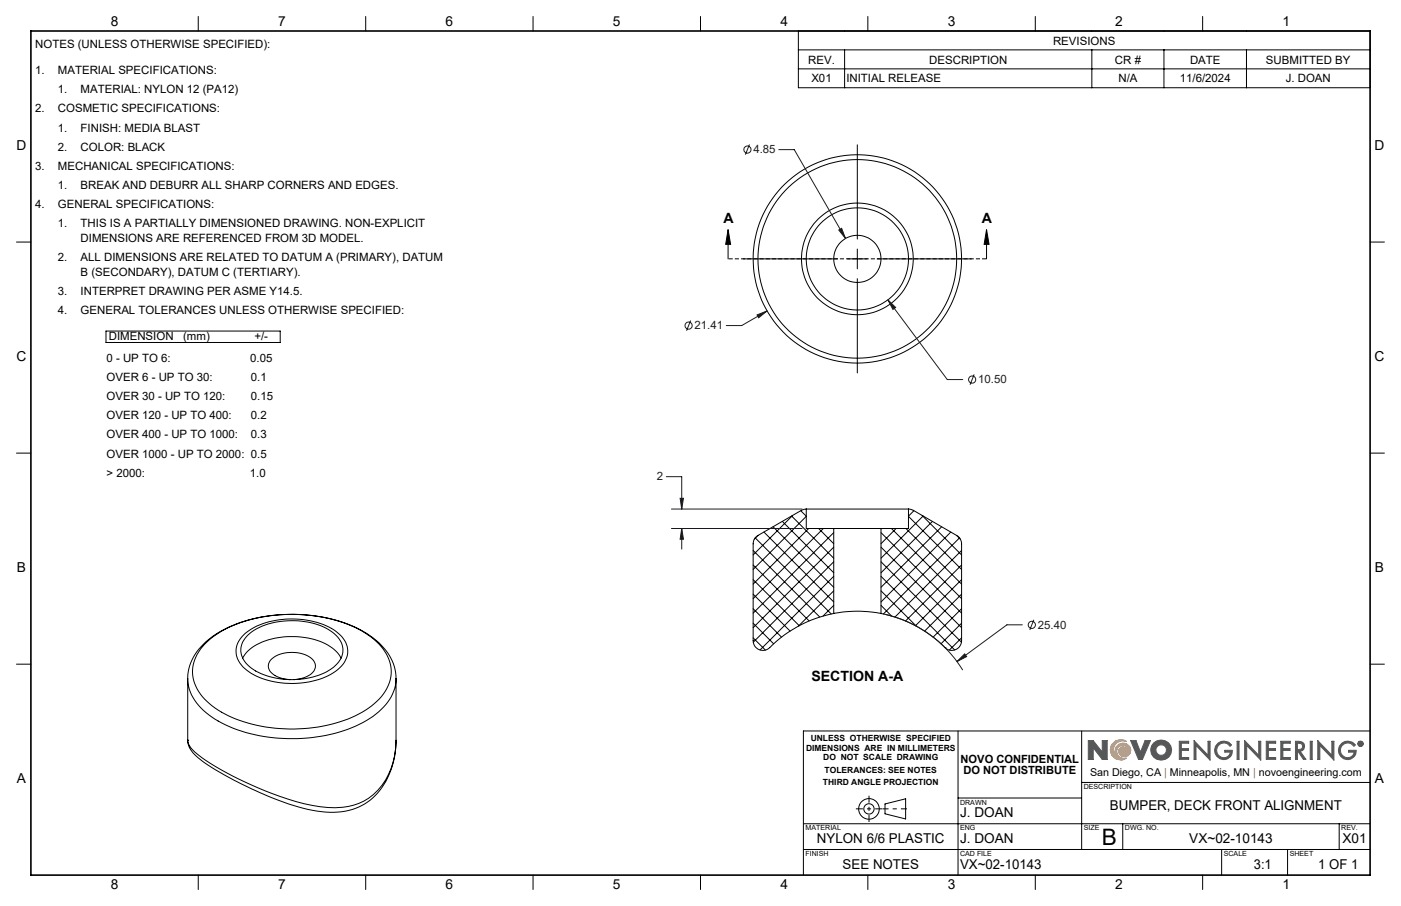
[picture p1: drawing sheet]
<svg xmlns="http://www.w3.org/2000/svg" width="432mm" height="279mm" viewBox="0 0 432 279" stroke-linecap="round" stroke-linejoin="round" font-family="sans-serif">
<g fill="none" stroke="#000" stroke-width=".31">
<path d="M61.1 5.1v4.5M112.7 5.1v4.5M164.3 5.1v4.5M215.9 5.1v4.5M267.5 5.1v4.5M319.1 5.1v4.5M370.7 5.1v4.5M5.1 74.6h4.4M422.3 74.6h4.4M5.1 139.7h4.4M422.3 139.7h4.4M244 159.1l13 13.1"/>
<path d="M244.3 159l-12.2 12.1M246.8 157.5l1.7 1.7M248.5 157l-1.5 .4-13.4 7.7a2.94 2.94 0 0 0-1.5 2.6v29.9a3 3 0 0 0 1.9 2.7 3 3 0 0 0 3.2-.6 38.1 38.1 0 0 1 19.8-10.5M248.5 157h31.5M248.5 159.2l-16.4 16.4M248.5 157v6h8.5M280 157l1.5 .4 13.4 7.7a3.1 3.1 0 0 1 1.5 2.6v29.9a3 3 0 0 1-1.9 2.7 3 3 0 0 1-3.2-.6M280 159.2l16.4 16.4M280 157v6h-8.5M281.7 157.5l-1.7 1.7M284.2 159l12.2 12.1M284.5 159.1l-13 13.1"/>
<path d="M232.1 178.8l14.2 14.2M232.1 174.2l17.3 17.3M232.1 169.8l20.6 20.5M232.8 165.9l23.4 23.4M233.7 165.1l-1.2 1.2M235.4 164.1l21.6 21.5M238.3 162.5l18.7 18.6M241.1 160.8l15.9 15.8M249.2 163l-17.1 17.1M252.3 163l4.7 4.7M253.8 163l-21.7 21.6M256.8 163l.2 .2"/>
<path d="M257 163h14.5M257 164.3l-24.9 24.8M257 168.7l-24.9 24.9M257 173.2l-24.8 24.8M257 177.7l-22.8 22.7M257 163v26.2M271.5 177.7l22.8 22.7M271.5 173.2l24.8 24.8M271.5 168.7l24.9 24.9M271.5 164.3l24.9 24.8M271.5 163v26.2M271.7 163l-.2 .2"/>
<path d="M274.7 163l21.7 21.6M276.2 163l-4.7 4.7M279.2 163l17.2 17.1M287.4 160.8l-15.9 15.8M290.2 162.5l-18.7 18.6M293.1 164.1l-21.6 21.5M294.8 165.1l1.2 1.2M295.7 165.9l-23.4 23.4M296.4 169.8l-20.6 20.5M296.4 174.2l-17.3 17.3M296.4 178.8l-14.2 14.2M63.1 198.6a35.2 35.2 0 0 1 21.8-8.9 45.2 45.2 0 0 1 27.7 5.6 14.6 14.6 0 0 1 8 12.3 14.5 14.5 0 0 1-7 10.8 44.9 44.9 0 0 1-28.7 6.2 36 36 0 0 1-21.1-8.3 11.6 11.6 0 0 1-.7-17.7z"/>
<path d="M75 195.9a22.7 22.7 0 0 1 17.5-4.9 18.7 18.7 0 0 1 13.3 5.9 6.6 6.6 0 0 1-1.7 9.6 25.1 25.1 0 0 1-20.4 3.6 14.5 14.5 0 0 1-10.5-6.9 6.4 6.4 0 0 1 1.8-7.3zM76 196.3a20.4 20.4 0 0 1 15.8-4.8 17 17 0 0 1 12.8 5.6 6 6 0 0 1-1.8 8.7 23.8 23.8 0 0 1-21.5 2.3 9.5 9.5 0 0 1-7.1-7.2 6.2 6.2 0 0 1 1.8-4.6zM232.1 196.7l3.8 3.8M232.1 192.2l6.3 6.3M232.1 187.7l8.8 8.8M232.1 183.2l11.4 11.4M257 189.2a37.9 37.9 0 0 1 14.5 0M257 182.2l-10.9 10.9M257 186.7l-3.3 3.3M271.5 189.2a38.3 38.3 0 0 1 19.8 10.5M271.5 186.7l3.3 3.3M271.5 182.2l10.9 10.9"/>
<path d="M291.3 199.7h.1M296.4 183.2l-11.4 11.4M296.4 187.7l-8.8 8.8M296.4 192.2l-6.4 6.3M296.4 196.7l-3.8 3.8M5.1 204.8h4.4M57.9 209.3a16 16 0 0 1 7.4-12.8 44.7 44.7 0 0 1 29.2-6.8 38.1 38.1 0 0 1 22.3 8.5 15 15 0 0 1 5.3 11.1M57.9 209.3a14.7 14.7 0 0 0 7.3 11.8 47.3 47.3 0 0 0 30.9 6.4 38.9 38.9 0 0 0 20.6-8 13.7 13.7 0 0 0 5.4-10.2M57.9 209.3v19M74.8 203a12.7 12.7 0 0 1 8.8-5.9 23.9 23.9 0 0 1 18.9 2.8l1.6 1.5 1 1.6M89.4 209.6a7.2 7.2 0 0 1-6.6-3.4 3.5 3.5 0 0 1 2.5-4.1 10.6 10.6 0 0 1 11.1 1.3 3 3 0 0 1-1.3 5 10.5 10.5 0 0 1-4.5 1.2M122.1 209.3v19"/>
<path d="M422.3 204.8h4.4M57.9 228.3a7.8 7.8 0 0 0 3.9 6 109.5 109.5 0 0 0 33 15.3 23.5 23.5 0 0 0 17.6-1.7 22.7 22.7 0 0 0 9.7-19.6M57.9 228.3h.1M57.9 228.3l.2 1.1a16.8 16.8 0 0 0 6.8 6 107 107 0 0 0 31.4 13 22.7 22.7 0 0 0 17.3-2.2 21.5 21.5 0 0 0 8.5-17.9M295.3 225.4v44.5M333.4 225.4v36.6M422.3 225.4h-174.7v44.5M247.6 254h174.7M272.8 247.9l6.3-1.6v6.3l-6.3-1.6zM295.3 246.1h38.1M333.4 241.3h88.9M346 254v8"/>
<path d="M412.7 254v8M61.1 269.9v4.4M112.7 269.9v4.4M164.3 269.9v4.4M215.9 269.9v4.4M247.6 262h174.7M267.5 269.9v4.4M319.1 269.9v4.4M370.7 269.9v4.4M376.5 262v7.9M396.8 262v7.9"/>
<circle cx="264.2" cy="79.8" r="15.8"/>
<circle cx="264.2" cy="79.8" r="7.3"/>
<circle cx="264.2" cy="79.8" r="17.2"/>
<circle cx="264.2" cy="79.8" r="30.6"/>
<circle cx="264.2" cy="79.8" r="32.1"/>
<circle cx="267.8" cy="249.5" r="1.59"/>
<circle cx="267.8" cy="249.5" r="3.2"/>
</g>
<path d="M342.7 229.6a3.1 3.1 0 0 1 4.5-.9 2.82 2.82 0 0 0-3.9 1.7 2.82 2.82 0 0 0 2.3 3.6 2.45 2.45 0 0 1-1.1-4.2 2.45 2.45 0 0 1 4 1.5 1.88 1.88 0 0 1-1.9 2.1 1.88 1.88 0 0 1-1.8-2.2l.6-.7a1.82 1.82 0 0 1 2.4 1.5 1.89 1.89 0 0 0-2.6-2 1.89 1.89 0 0 0-.3 3.3l1.5 .6 .8-.1a3.2 3.2 0 0 1-4-.2 3.2 3.2 0 0 1-.5-4z" fill="none" stroke="#f78d2a" stroke-width=".31"/>
<g fill="none" stroke="#555759" stroke-width=".31">
<path d="M336.9 230.6v3.6h-1.5v-5.8h1.5l2.8 3.6M336.9 230.6h.1M337 230.6l2.7 3.6h1.5v-5.8h-1.5v3.6M339.7 232h.1M348.5 228.4h1.6l1.4 3.6 1.4-3.6h1.7l-2.5 5.8h-1.2zM363.5 228.6h2.9v.6h-2.3v1.7h2.2v.5h-2.2v2.2h2.3v.6h-2.9zM368 228.4l4.3 4.5v-4.3h.7v5.8l-4.4-4.5v4.3h-.6zM375.4 229.2a2.89 2.89 0 0 1 4.2 .5l-.5 .5a2.26 2.26 0 0 0-3.2-.7 2.26 2.26 0 0 0-.5 3.2 2.26 2.26 0 0 0 3.3 .4l.5-1.1h-1.7v-.6h2.3a2.78 2.78 0 0 1-4 2.5 2.78 2.78 0 0 1-.4-4.7zM381.3 228.6h.6v5.6h-.6zM383.6 228.4l4.3 4.5v-4.3h.7v5.8l-4.4-4.5v4.3h-.6zM390.3 228.6h2.9v.6h-2.3v1.7h2.2v.5h-2.2v2.2h2.3v.6h-2.9zM394.8 228.6h2.9v.6h-2.3v1.7h2.2v.5h-2.2v2.2h2.3v.6h-2.9z"/>
<path d="M399.3 228.6a2.74 2.74 0 0 1 2.6 .8l.2 .8-.3 .9-1.1 .6 1.8 2.5h-.8l-1.7-2.5h-.1v2.5h-.6zM399.9 229.2l1.1 .1a1.02 1.02 0 0 1 0 1.7l-1.1 .2zM403.8 228.6h.6v5.6h-.6zM406.2 228.4l4.3 4.5v-4.3h.6v5.8l-4.3-4.5v4.3h-.6zM413.6 229.2a2.89 2.89 0 0 1 4.2 .5l-.5 .5a2.25 2.25 0 0 0-3.3-.7 2.25 2.25 0 0 0-.2 3.4 2.25 2.25 0 0 0 3.4-.3l.1-.6h-1.6v-.6h2.3a2.79 2.79 0 0 1-4 2.5 2.79 2.79 0 0 1-.4-4.7zM419 228.9l.6 .1-.1 .4 .2 .4-.4-.4-.3 .4zM419.2 229l.3 .2-.3 .1z"/>
<circle cx="357.9" cy="231.3" r="1.64"/>
<circle cx="357.9" cy="231.3" r="3.2"/>
<circle cx="419.3" cy="229.4" r=".85"/>
<circle cx="419.3" cy="229.4" r=".71"/>
</g>
<path d="M279.5 249.4h-7.5" fill="none" stroke="#000" stroke-width=".31" stroke-dasharray="15.2 1.3 1.3 1.3" stroke-dashoffset="13.4" stroke-linecap="butt"/>
<path d="M263.8 249.4h8.1M267.8 245.4v8.1" fill="none" stroke="#000" stroke-width=".31" stroke-dasharray="15.2 1.3 1.3 1.3" stroke-dashoffset="13.1" stroke-linecap="butt"/>
<path d="M9.5 9.6h412.8v260.3h-412.8z" fill="none" stroke="#000" stroke-width=".5"/>
<path d="M343 229.1a3.2 3.2 0 0 1 4.2-.4 2.82 2.82 0 0 0-3.9 1.7 2.82 2.82 0 0 0 2.3 3.6 2.43 2.43 0 0 1-1.9-2.8 2.43 2.43 0 0 1 2.7-2 2.43 2.43 0 0 1 2.1 2.7 1.82 1.82 0 0 1-2.5 1.5 1.82 1.82 0 0 1-.9-2.7 1.73 1.73 0 0 1 2.7 1.3 1.9 1.9 0 0 0-2.6-2 1.9 1.9 0 0 0-.3 3.3l.8 .5h1.5a3.2 3.2 0 0 1-4.2-.4 3.2 3.2 0 0 1 0-4.3z" fill-rule="evenodd" fill="#f78d2a"/>
<path d="M335.4 228.4v5.8h1.5v-3.6l2.8 3.6h1.5v-5.8h-1.5v3.6l-2.8-3.6zM348.5 228.4l2.4 5.8h1.2l2.5-5.8h-1.7l-1.4 3.6-1.4-3.6zM355.6 229.1a3.1 3.1 0 0 0 .2 4.6 3.1 3.1 0 0 0 4.6-.6 3.1 3.1 0 0 0-1-4.5l-1.8-.4-1 .3zM356.2 231.3a1.65 1.65 0 0 1 3.3 0 1.65 1.65 0 0 1-3.3 0zM363.5 228.6v5.6h2.9v-.6h-2.3v-2.2h2.2v-.5h-2.2v-1.7h2.3v-.6zM368 228.4v5.8h.6v-4.3l4.4 4.5v-5.8h-.7v4.3zM375.2 229.3a2.79 2.79 0 0 0 .7 4.7 2.79 2.79 0 0 0 3.9-2.6h-2.3v.6h1.7a2.16 2.16 0 0 1-3 1.4 2.16 2.16 0 0 1-.9-3.2 2.22 2.22 0 0 1 3.8 0l.5-.5a2.92 2.92 0 0 0-4.4-.4zM381.3 228.6v5.6h.6v-5.6zM383.6 228.4v5.8h.6v-4.3l4.4 4.5v-5.8h-.7v4.3zM390.3 228.6v5.6h2.9v-.6h-2.3v-2.2h2.2v-.5h-2.2v-1.7h2.3v-.6zM394.8 228.6v5.6h2.9v-.6h-2.3v-2.2h2.2v-.5h-2.2v-1.7h2.3v-.6zM399.3 228.6v5.6h.6v-2.5l1.8 2.5h.8l-1.8-2.5 1.1-.6 .3-1.3a1.6 1.6 0 0 0-2.1-1.2zM399.9 229.2l1.3 .3 .3 .4-.3 1-1.3 .3zM403.8 228.6v5.6h.6v-5.6zM406.2 228.4v5.8h.6v-4.3l4.3 4.5v-5.8h-.6v4.3zM413.3 229.4a2.79 2.79 0 0 0 .9 4.6 2.79 2.79 0 0 0 3.8-2.6h-2.3v.6h1.6a2.18 2.18 0 0 1-3.2 1.3 2.18 2.18 0 0 1-.4-3.5 2.22 2.22 0 0 1 3.6 .4l.5-.5a2.89 2.89 0 0 0-4.5-.3zM419 228.9v.9h.2v-.4l.5 .4-.2-.4 .2-.4zM419.2 229l.3 .2-.3 .1zM418.5 229.4a.85 .85 0 0 0 1.7 0 .85 .85 0 0 0-1.7 0zM418.6 229.4a.71 .71 0 0 1 1.4 0 .71 .71 0 0 1-1.4 0z" fill-rule="evenodd" fill="#555759"/>
<g fill="none" stroke="#191924" stroke-width=".31">
<path d="M231 44.6l-1.3 3.1M240 46.1h4.8l15.8 27.5M258.5 70.9l.9-.5 1.2 3.2zM212.9 98.8l-1.3 3.2M233.3 97.1l3.1-1.2-2.6 2.1zM236.4 95.9l-7.8 4.5h-4.8M273.6 92.5l2.4 2.3-.8 .6zM273.6 92.5l18.4 24.6h4.7M300.2 115.5l-1.2 3.1M205.4 147h4.7v10M206.9 157h40.3M209.6 153.7h1l-.5 3.3z"/>
<path d="M206.9 163h40.3M210.1 163l.5 3.3h-1zM210.1 163v6.3M272.8 189.4a38.4 38.4 0 0 1 23.9 17.3M315.1 192.7h-4.8l-15.3 11.3M318.6 191.1l-1.2 3.2M295 204l2.3-2.4 .6 .9z"/>
<circle cx="230.4" cy="46.1" r="1.09"/>
<circle cx="212.2" cy="100.4" r="1.1"/>
<circle cx="299.6" cy="117.1" r="1.12"/>
<circle cx="318" cy="192.7" r="1.11"/>
</g>
<g fill="none" stroke="#000" stroke-width=".31">
<path d="M246.1 9.6h176.2v17.5h-176.2zM246.1 15.4h176.2M260.3 15.4v11.7M336.5 15.4v11.7M358.7 15.4v11.7M384.2 15.4v11.7M246.1 21.2h176.2M264.2 44.7v29M224.4 70.8l.8 4.6h-1.5zM224.4 70.8v9M229.1 79.8h29.1M261.2 79.8h6.1"/>
<path d="M264.2 76.8v6.1M270.3 79.8h29.1M304.1 70.8l.7 4.6h-1.5zM304.1 70.8v9M264.2 85.9v29.1M32.7 102.1h53.7v3.5h-53.7z"/>
</g>
<path d="M304.1 79.8h-79.7" fill="none" stroke="#000" stroke-width=".31" stroke-dasharray="1.3 .6" stroke-dashoffset="-.1" stroke-linecap="butt"/>
<path d="M304.1 70.8l.7 4.6h-1.5zM224.4 70.8l.8 4.6h-1.5z" fill="#000"/>
<path d="M258.5 70.9l2.1 2.7-1.2-3.2zM233.3 97.1l.5 .9 2.6-2.1zM273.6 92.5l1.6 2.9 .8-.6zM295 204l2.9-1.5-.6-.9zM210.1 163l.5 3.3h-1zM209.6 153.7h1l-.5 3.3z" fill="#191924"/>
<text font-size="7" x="339.5" y="260.5">B</text>
<g font-size="4.4">
<text x="223" y="68.9">A</text>
<text x="302.6" y="68.9">A</text>
<text x="250.1" y="210">SECTION A-A</text>
</g>
<g font-size="4.2">
<text x="34.1" y="8.1">8</text>
<text x="85.7" y="8.1">7</text>
<text x="137.3" y="8.1">6</text>
<text x="188.9" y="8.1">5</text>
<text x="240.5" y="8.1">4</text>
<text x="292.1" y="8.1">3</text>
<text x="343.7" y="8.1">2</text>
<text x="395.3" y="8.1">1</text>
<text x="5.1" y="46.4">D</text>
<text x="423.7" y="46.4">D</text>
<text x="5.1" y="111.4">C</text>
<text x="423.7" y="111.4">C</text>
<text x="5.2" y="176.5">B</text>
<text x="423.8" y="176.5">B</text>
<text x="5.2" y="241.6">A</text>
<text x="423.8" y="241.6">A</text>
<text x="342.1" y="249.9">BUMPER, DECK FRONT ALIGNMENT</text>
<text x="295.9" y="252">J. DOAN</text>
<text x="251.8" y="260">NYLON 6/6 PLASTIC</text>
<text x="295.9" y="260">J. DOAN</text>
<text x="366.5" y="260">VX~02-10143</text>
<text x="413.8" y="260">X01</text>
<text x="259.7" y="267.9">SEE NOTES</text>
<text x="295.9" y="267.9">VX~02-10143</text>
<text x="386.5" y="267.9">3:1</text>
<text x="406.3" y="267.9">1 OF 1</text>
<text x="34.1" y="274.2">8</text>
<text x="85.7" y="274.2">7</text>
<text x="137.3" y="274.2">6</text>
<text x="188.9" y="274.2">5</text>
<text x="240.5" y="274.2">4</text>
<text x="292.1" y="274.2">3</text>
<text x="343.7" y="274.2">2</text>
<text x="395.3" y="274.2">1</text>
</g>
<g font-size="3.5">
<text x="10.9" y="14.9">NOTES (UNLESS OTHERWISE SPECIFIED):</text>
<text x="324.6" y="13.8">REVISIONS</text>
<text x="10.9" y="22.8">1.</text>
<text x="17.9" y="22.8">MATERIAL SPECIFICATIONS:</text>
<text x="249.1" y="19.6">REV.</text>
<text x="286.4" y="19.6">DESCRIPTION</text>
<text x="343.6" y="19.6">CR #</text>
<text x="366.8" y="19.6">DATE</text>
<text x="390.2" y="19.6">SUBMITTED BY</text>
<text x="17.9" y="28.8">1.</text>
<text x="24.9" y="28.8">MATERIAL: NYLON 12 (PA12)</text>
<text x="250.1" y="25.4">X01</text>
<text x="260.8" y="25.4">INITIAL RELEASE</text>
<text x="344.7" y="25.4">N/A</text>
<text x="363.6" y="25.4">11/6/2024</text>
<text x="396.3" y="25.4">J. DOAN</text>
<text x="10.9" y="34.7">2.</text>
<text x="17.9" y="34.7">COSMETIC SPECIFICATIONS:</text>
<text x="17.9" y="40.6">1.</text>
<text x="24.9" y="40.6">FINISH: MEDIA BLAST</text>
<text x="17.9" y="46.5">2.</text>
<text x="24.9" y="46.5">COLOR: BLACK</text>
<text x="10.9" y="52.4">3.</text>
<text x="17.9" y="52.4">MECHANICAL SPECIFICATIONS:</text>
<text x="17.9" y="58.3">1.</text>
<text x="24.9" y="58.3">BREAK AND DEBURR ALL SHARP CORNERS AND EDGES.</text>
<text x="10.9" y="64.2">4.</text>
<text x="17.9" y="64.2">GENERAL SPECIFICATIONS:</text>
<text x="17.9" y="70.1">1.</text>
<text x="24.9" y="70.1">THIS IS A PARTIALLY DIMENSIONED DRAWING. NON-EXPLICIT</text>
<text x="24.9" y="74.6">DIMENSIONS ARE REFERENCED FROM 3D MODEL.</text>
<text x="17.9" y="80.6">2.</text>
<text x="24.9" y="80.6">ALL DIMENSIONS ARE RELATED TO DATUM A (PRIMARY), DATUM</text>
<text x="24.9" y="85.1">B (SECONDARY), DATUM C (TERTIARY).</text>
<text x="17.9" y="91">3.</text>
<text x="24.9" y="91">INTERPRET DRAWING PER ASME Y14.5.</text>
<text x="17.9" y="96.9">4.</text>
<text x="24.9" y="96.9">GENERAL TOLERANCES UNLESS OTHERWISE SPECIFIED:</text>
<text x="33.5" y="104.8">DIMENSION</text>
<text x="56.4" y="104.8">(mm)</text>
<text x="78.4" y="104.8">+/-</text>
<text x="32.8" y="111.6">0 - UP TO 6:</text>
<text x="77.1" y="111.6">0.05</text>
<text x="32.8" y="117.5">OVER 6 - UP TO 30:</text>
<text x="77.3" y="117.5">0.1</text>
<text x="32.8" y="123.4">OVER 30 - UP TO 120:</text>
<text x="77.3" y="123.4">0.15</text>
<text x="32.8" y="129.3">OVER 120 - UP TO 400:</text>
<text x="77.3" y="129.3">0.2</text>
<text x="32.8" y="135.2">OVER 400 - UP TO 1000:</text>
<text x="77.3" y="135.2">0.3</text>
<text x="32.8" y="141.1">OVER 1000 - UP TO 2000: 0.5</text>
<text x="32.8" y="147">&gt; 2000:</text>
<text x="77" y="147">1.0</text>
<text x="296.1" y="235.2">NOVO CONFIDENTIAL</text>
<text x="296.9" y="238.7">DO NOT DISTRIBUTE</text>
</g>
<g font-size="3.5" fill="#191924">
<text x="232.2" y="47.3">4.85</text>
<text x="214.1" y="101.6">21.41</text>
<text x="301.5" y="118.2">10.50</text>
<text x="202.4" y="148.2">2</text>
<text x="319.9" y="193.9">25.40</text>
</g>
<text font-size="3.3" x="336" y="239.4">San Diego, CA | Minneapolis, MN | novoengineering.com</text>
<g font-size="2.6">
<text x="248.4" y="231.5">DIMENSIONS ARE IN MILLIMETERS</text>
<text x="249.9" y="228.6">UNLESS OTHERWISE SPECIFIED</text>
<text x="253.7" y="234.4">DO NOT SCALE DRAWING</text>
<text x="254.2" y="238.5">TOLERANCES: SEE NOTES</text>
<text x="253.7" y="242.1">THIRD ANGLE PROJECTION</text>
</g>
<g font-size="2.2">
<text x="334" y="243.4">DESCRIPTION</text>
<text x="295.9" y="248.2">DRAWN</text>
<text x="248.3" y="256.1">MATERIAL</text>
<text x="295.9" y="256.1">ENG</text>
<text x="334" y="256.1">SIZE</text>
<text x="346.7" y="256.1">DWG. NO.</text>
<text x="413.4" y="256.1">REV.</text>
<text x="248.3" y="264">FINISH</text>
<text x="295.9" y="264">CAD FILE</text>
<text x="377.2" y="264">SCALE</text>
<text x="397.5" y="264">SHEET</text>
</g>
</svg>
